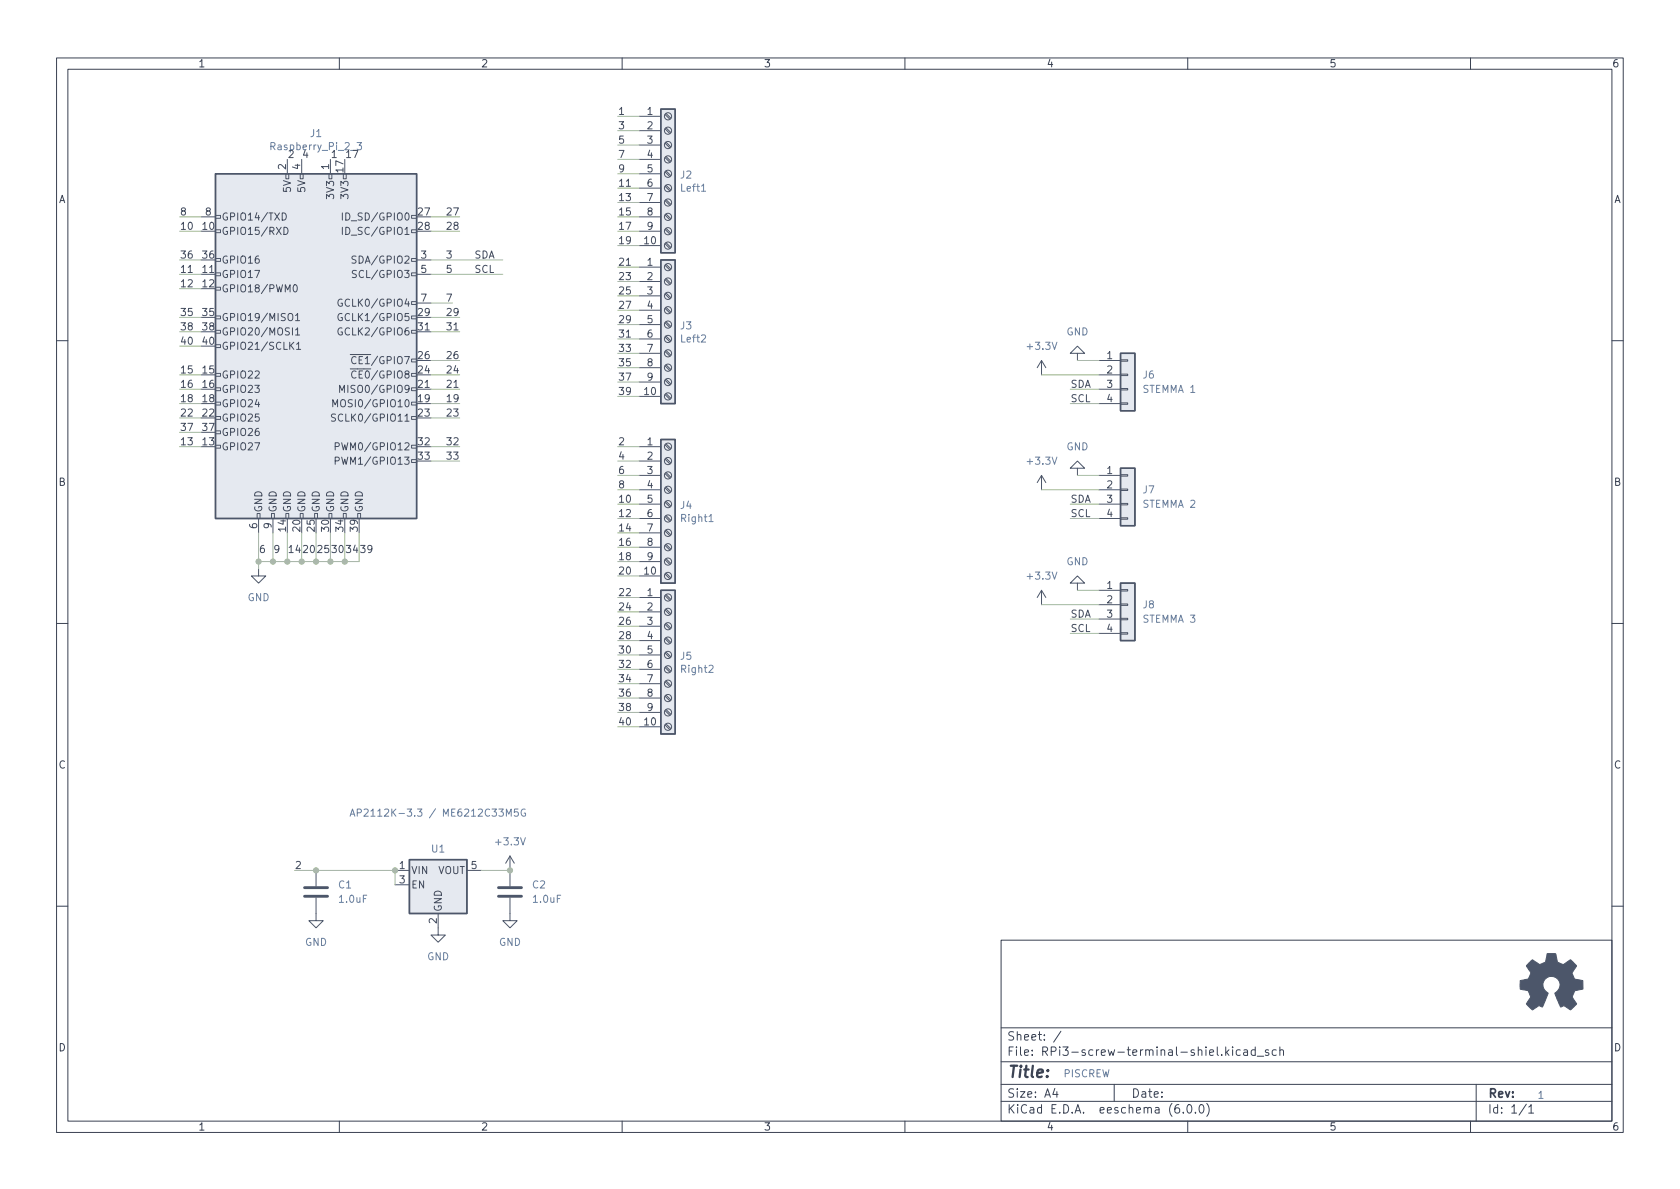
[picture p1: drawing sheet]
<svg xmlns="http://www.w3.org/2000/svg" width="297mm" height="210mm" viewBox="0 0 297 210" stroke-linecap="round" stroke-linejoin="round" font-family="sans-serif">
<g fill="none" stroke="#3b4252" stroke-width=".18">
<path d="M10 10.2h277v190.1h-277zM12 12.2h273v186.1h-273zM60 10.2v2M110 10.2v2M160 10.2v2M210 10.2v2M260 10.2v2M10 60.2h2M285 60.2h2M10 110.2h2M285 110.2h2M10 160.2h2"/>
<path d="M177 166.3h108v32h-108zM285 160.2h2M60 198.3v2M110 198.3v2M160 198.3v2M177 194.8h108M177 191.8h108M177 187.8h108M177 181.8h108M186.5 192.5l-.4 1h1M186.9 193v1M187.6 182.4l-1.3 1.9"/>
<path d="M197 191.8v3M208.4 195.3a.59 .59 0 0 0-.7 .7v.5l.2 .3h.4l.2-.1 .1-.5-.2-.2-.4-.1-.3 .3M209.2 196.7v.1M210 198.3v2M210.1 195.4l.1-.1a.81 .81 0 0 1 .6 .7 .81 .81 0 0 1-.3 .8h-.1a.81 .81 0 0 1-.6-.6 .81 .81 0 0 1 .3-.8zM211.4 196.7v.1M212.1 195.5l.3-.2a.81 .81 0 0 1 .5 .7 .81 .81 0 0 1-.3 .8h-.1a.81 .81 0 0 1-.4-1.3zM213.4 195.1a1.72 1.72 0 0 1 0 2.3M216.9 186.1l.4 .5M217.3 185.6l-.6 .6M217.9 185.1v.2M217.9 185.6v1"/>
<path d="M219.3 185.7l-.4-.1-.3 .3v.4l.1 .3h.6M219.9 185.7h.6l.1 .9M220.6 186l-.5 .1a.29 .29 0 0 0-.2 .2 .29 .29 0 0 0 .2 .3h.5M221.9 185.7l-.4-.1-.3 .3v.4l.2 .3h.5M221.9 185.1v1.5M222.3 186.8h1.1M224.3 185.7l-.4-.1-.2 .2 .1 .3 .5 .1v.4h-.6M225.6 185.7l-.4-.1-.3 .3v.4l.2 .3h.5M226.3 185.8l.2-.2 .4 .1v.9M226.3 185.1v1.5M260 198.3v2M261 191.8v6.5"/>
<path d="M269.9 195.3l-1.3 1.9M270.3 195.8l.4-.5v1.5M270.3 196.8h.9"/>
</g>
<g fill="none" stroke="#4c566a" stroke-width=".18">
<path d="M35.6 38.3h2.5M38.1 38.1h.9v.5h-.9zM50.5 30.7h.6v.9h-.6zM50.8 28.2v2.5M53.1 30.7h.5v.9h-.5zM53.3 28.2v2.5M58.2 30.7h.5v.9h-.5zM58.4 28.2v2.5M60.7 30.7h.5v.9h-.5zM72.8 38.1h.9v.5h-.9zM113 20.6h3.8M113 23.1h3.8"/>
<path d="M113 25.6h3.8M113 28.2h3.8M113 30.7h3.8M113 33.3h3.8M113 35.8h3.8M113 38.3h3.8M117.6 38l.8 .9M117.6 35.5l.8 .8M117.6 32.9l.8 .9M117.6 30.4l.8 .8M117.6 27.9l.8 .8M117.6 25.3l.8 .9"/>
<path d="M117.6 22.8l.8 .8M117.6 20.2l.8 .9M117.8 37.8l.8 .9M117.8 35.3l.8 .8M117.8 32.8l.8 .8M117.8 30.2l.8 .9M117.8 27.7l.8 .8M117.8 25.1l.8 .9M117.8 22.6l.8 .8M117.8 20.1l.8 .8M35.6 48.5h2.5M38.1 58.4h.9v.5h-.9z"/>
<path d="M38.1 55.9h.9v.5h-.9zM38.1 50.8h.9v.5h-.9zM38.1 48.3h.9v.5h-.9zM38.1 45.7h.9v.5h-.9zM38.1 40.6h.9v.5h-.9zM72.8 58.4h.9v.5h-.9zM72.8 55.9h.9v.5h-.9zM72.8 53.3h.9v.5h-.9zM72.8 48.3h.9v.5h-.9zM72.8 45.7h.9v.5h-.9zM72.8 40.6h.9v.5h-.9zM73.7 48.5h2.5"/>
<path d="M73.7 46h2.5M73.7 58.7h2.5M73.7 53.6h2.5M113 47.2h3.8M113 49.8h3.8M113 52.3h3.8M113 54.9h3.8M113 57.4h3.8M113 59.9h3.8M113 43.4h3.8M113 40.9h3.8M117.6 59.6l.8 .8"/>
<path d="M117.6 57.1l.8 .8M117.6 54.5l.8 .9M117.6 52l.8 .8M117.6 49.4l.8 .9M117.6 46.9l.8 .8M117.6 43.1l.8 .8M117.6 40.6l.8 .8M117.8 59.4l.8 .9M117.8 56.9l.8 .8M117.8 54.4l.8 .8M117.8 51.8l.8 .8M117.8 49.3l.8 .8"/>
<path d="M117.8 46.7l.8 .9M117.8 42.9l.8 .9M117.8 40.4l.8 .8M38.1 78.7h.9v.5h-.9zM38.1 76.2h.9v.5h-.9zM38.1 73.7h.9v.5h-.9zM38.1 71.1h.9v.5h-.9zM38.1 68.6h.9v.5h-.9zM38.1 66h.9v.5h-.9zM38.1 61h.9v.5h-.9zM72.8 78.7h.9v.5h-.9zM72.8 73.7h.9v.5h-.9z"/>
<path d="M72.8 71.1h.9v.5h-.9zM72.8 68.6h.9v.5h-.9zM73.7 68.8h2.5M113 70.1h3.8M113 62.5h3.8M113 65h3.8M113 67.6h3.8M113 79h3.8M117.6 69.8l.8 .8M117.6 67.2l.8 .9M117.6 64.7l.8 .8M117.6 62.1l.8 .9"/>
<path d="M117.6 78.7l.8 .8M117.8 69.6l.8 .8M117.8 67.1l.8 .8M117.8 64.5l.8 .8M117.8 62l.8 .8M117.8 78.5l.8 .8M184.1 63.7l-.7 1.3M184.1 63.7v2.6M184.1 63.7l.8 1.3M190.5 62.5h1.3l-1.3-1.3-1.3 1.3h1.3v1.2M194.3 63.7h3.8M194.3 66.3h3.8"/>
<path d="M194.3 68.8h3.8M194.3 71.4h3.8M198.1 71.2h1.3v.3h-1.3zM198.1 68.7h1.3v.3h-1.3zM198.1 66.2h1.3v.2h-1.3zM198.1 63.6h1.3v.3h-1.3zM45.5 90.8h.5v.9h-.5zM45.7 91.7v2.5M48 90.8h.5v.9h-.5zM48.3 91.7v2.5M50.5 90.8h.6v.9h-.6zM53.1 90.8h.5v.9h-.5z"/>
<path d="M55.6 90.8h.5v.9h-.5zM58.2 90.8h.5v.9h-.5zM60.7 90.8h.5v.9h-.5zM63.2 90.8h.6v.9h-.6zM72.8 81.3h.9v.5h-.9zM113 84.1h3.8M113 86.6h3.8M113 89.1h3.8M113 91.7h3.8M113 81.5h3.8M113 94.2h3.8M113 96.8h3.8"/>
<path d="M113 99.3h3.8M117.6 99l.8 .8M117.6 96.4l.8 .9M117.6 93.9l.8 .8M117.6 91.4l.8 .8M117.6 88.8l.8 .9M117.6 86.3l.8 .8M117.6 83.7l.8 .9M117.6 81.2l.8 .8M117.8 98.8l.8 .8M117.8 96.3l.8 .8M117.8 93.7l.8 .9"/>
<path d="M117.8 91.2l.8 .8M117.8 88.6l.8 .9M117.8 86.1l.8 .8M117.8 83.6l.8 .8M117.8 81l.8 .9M184.1 84.1v2.5M184.1 84.1l-.7 1.2M184.1 84.1l.8 1.2M190.5 82.8h1.3l-1.3-1.3-1.3 1.3h1.3v1.3M194.3 84.1h3.8M194.3 86.6h3.8M194.3 89.1h3.8"/>
<path d="M194.3 91.7h3.8M198.1 91.6h1.3v.2h-1.3zM198.1 89h1.3v.3h-1.3zM198.1 86.5h1.3v.2h-1.3zM198.1 83.9h1.3v.3h-1.3zM45.7 100.6v1.2h1.3l-1.3 1.3-1.3-1.3h1.3M113 101.8h3.8M113 105.7h3.8M113 108.2h3.8M113 110.7h3.8M113 113.3h3.8M113 115.8h3.8"/>
<path d="M113 118.4h3.8M117.6 101.5l.8 .9M117.6 118l.8 .9M117.6 115.5l.8 .8M117.6 112.9l.8 .9M117.6 110.4l.8 .8M117.6 107.9l.8 .8M117.6 105.3l.8 .9M117.8 101.3l.8 .9M117.8 117.9l.8 .8M117.8 115.3l.8 .8M117.8 112.8l.8 .8"/>
<path d="M117.8 110.2l.8 .9M117.8 107.7l.8 .8M117.8 105.2l.8 .8M184.1 104.4v2.5M184.1 104.4l-.7 1.3M184.1 104.4l.8 1.3M190.5 103.1h1.3l-1.3-1.3-1.3 1.3h1.3v1.3M194.3 104.4h3.8M194.3 106.9h3.8M194.3 109.5h3.8M194.3 112h3.8M198.1 111.9h1.3v.2h-1.3z"/>
<path d="M198.1 109.3h1.3v.3h-1.3zM198.1 106.8h1.3v.3h-1.3zM198.1 104.3h1.3v.2h-1.3zM113 128.5h3.8M113 120.9h3.8M113 123.4h3.8M113 126h3.8M117.6 128.2l.8 .8M117.6 125.6l.8 .9M117.6 123.1l.8 .8M117.6 120.6l.8 .8M117.8 128l.8 .8"/>
<path d="M117.8 125.5l.8 .8M117.8 122.9l.8 .9M117.8 120.4l.8 .8M55.9 158.7v4.1h1.2l-1.2 1.3-1.3-1.3h1.3M55.9 153.9v2.8M69.8 153.9h2.6M69.8 156.5h2.6M82.5 153.9h2.6M90.2 158.7v4.1h1.2l-1.2 1.3-1.3-1.3h1.3M90.2 151.4l-.8 1.2M90.2 151.4v5.3M90.2 151.4l.7 1.2"/>
<path d="M77.5 161.5v3.8h1.2l-1.2 1.3-1.3-1.3h1.3"/>
<circle cx="118.1" cy="33.3" r=".63"/>
<circle cx="118.1" cy="30.7" r=".63"/>
<circle cx="118.1" cy="23.1" r=".63"/>
<circle cx="118.1" cy="20.6" r=".63"/>
<circle cx="118.1" cy="38.3" r=".63"/>
<circle cx="118.1" cy="28.2" r=".63"/>
<circle cx="118.1" cy="35.8" r=".63"/>
<circle cx="118.1" cy="25.6" r=".63"/>
<circle cx="118.1" cy="57.4" r=".63"/>
<circle cx="118.1" cy="54.9" r=".63"/>
<circle cx="118.1" cy="59.9" r=".63"/>
<circle cx="118.1" cy="52.3" r=".63"/>
<circle cx="118.1" cy="47.2" r=".63"/>
<circle cx="118.1" cy="43.4" r=".63"/>
<circle cx="118.1" cy="49.8" r=".63"/>
<circle cx="118.1" cy="40.9" r=".63"/>
<circle cx="118.1" cy="65" r=".63"/>
<circle cx="118.1" cy="79" r=".63"/>
<circle cx="118.1" cy="62.5" r=".63"/>
<circle cx="118.1" cy="67.6" r=".63"/>
<circle cx="118.1" cy="70.1" r=".63"/>
<circle cx="118.1" cy="96.8" r=".63"/>
<circle cx="118.1" cy="86.6" r=".63"/>
<circle cx="118.1" cy="94.2" r=".63"/>
<circle cx="118.1" cy="81.5" r=".63"/>
<circle cx="118.1" cy="91.7" r=".63"/>
<circle cx="118.1" cy="84.1" r=".63"/>
<circle cx="118.1" cy="99.3" r=".63"/>
<circle cx="118.1" cy="89.1" r=".63"/>
<circle cx="118.1" cy="115.8" r=".63"/>
<circle cx="118.1" cy="110.7" r=".63"/>
<circle cx="118.1" cy="108.2" r=".63"/>
<circle cx="118.1" cy="118.4" r=".63"/>
<circle cx="118.1" cy="113.3" r=".63"/>
<circle cx="118.1" cy="101.8" r=".63"/>
<circle cx="118.1" cy="105.7" r=".63"/>
<circle cx="118.1" cy="120.9" r=".63"/>
<circle cx="118.1" cy="126" r=".63"/>
<circle cx="118.1" cy="123.4" r=".63"/>
<circle cx="118.1" cy="128.5" r=".63"/>
</g>
<g fill="#e5e9f0" stroke="#e5e9f0" stroke-width=".18">
<path d="M116.8 46h2.6v25.4h-2.6z"/>
<path d="M198.1 103.1h2.6v10.2h-2.6z"/>
<path d="M116.8 19.3h2.6v25.4h-2.6z"/>
<path d="M198.1 82.8h2.6v10.2h-2.6z"/>
<path d="M116.8 77.7h2.6v25.4h-2.6z"/>
<path d="M198.1 62.5h2.6v10.1h-2.6z"/>
<path d="M38.1 30.7h35.6v61h-35.6z"/>
<path d="M72.4 152h10.1v9.5h-10.1z"/>
<path d="M116.8 104.4h2.6v25.4h-2.6z"/>
</g>
<path d="M116.8 19.3h2.6v25.4h-2.6zM38.1 30.7h35.6v61h-35.6zM116.8 46h2.6v25.4h-2.6zM116.8 77.7h2.6v25.4h-2.6zM198.1 62.5h2.6v10.1h-2.6zM198.1 82.8h2.6v10.2h-2.6zM116.8 104.4h2.6v25.4h-2.6zM198.1 103.1h2.6v10.2h-2.6zM72.4 152h10.1v9.5h-10.1z" fill="none" stroke="#4c566a" stroke-width=".25"/>
<path d="M63.1 25.2h.8l-.4 .5 .4 .1v.6l-.2 .1-.6-.1M124 33.8h.8M125.4 92.2h.7M61.9 144.3l.4-1.2 .4 1.2M62 144h.6M63.2 143.7h.6l.1-.2-.1-.3-.6-.1v1.2M91.6 143.1h-.6l-.1 .6 .2-.2 .4 .1 .2 .2-.1 .4-.2 .1-.5-.1M92.9 143.1a.59 .59 0 0 0-.8 .6 .59 .59 0 0 0 .8 .6v-.5h-.2" fill="none" stroke="#5e81ac" stroke-width=".18"/>
<path d="M270.4 170.2l.6-.5 .8 .6a.62 .62 0 0 0 1 0l.2-.1a1.62 1.62 0 0 0 .5-1.3l.1-.3 1.5 .1 .1 .7a.74 .74 0 0 0 .7 1l.5 .2 1.3-.9 1 1.1-.4 .6a.75 .75 0 0 0-.1 1.2l.2 .5 1.5 .3v1.5l-1.4 .3-.1 .1a1.23 1.23 0 0 0-.3 1.2l.7 1-.1 .2-1 .9-.8-.6a.54 .54 0 0 0-.9 .1l-1.1-2.4a2.33 2.33 0 0 0 .9-1.9 1.54 1.54 0 0 0-2.5-.7 1.54 1.54 0 0 0 .4 2.5l-1 2.5a.69 .69 0 0 0-1.1 .1l-.7 .4-1-1.1 .8-1.2-.3-.5a.71 .71 0 0 0-.9-.7l-.7-.2v-1.5l.4-.1a1.11 1.11 0 0 0 1.3-.7 .72 .72 0 0 0-.2-1.2l-.4-.6z" fill="#4c566a" stroke="#4c566a" stroke-width=".18"/>
<g fill="none" stroke="#434c5e" stroke-width=".18">
<path d="M49.9 37.7a.64 .64 0 0 1 .7 .6 .64 .64 0 0 1-.7 .6zM60.5 37.7v1.2M110.7 32.9h.8M33.3 48.2h.7M50.2 40.2a.64 .64 0 0 1 .7 .6 .64 .64 0 0 1-.7 .7zM52 50.4h.1a.68 .68 0 0 1 .5 .6 .68 .68 0 0 1-.5 .6 .84 .84 0 0 1-.1-1.2zM52.3 55.8l.3-.4v1.3M52.3 58.3l.3-.3v1.2M52.3 56.7h.7M52.3 59.2h.7M60.5 55.5a.59 .59 0 0 0-.8 .6 .59 .59 0 0 0 .8 .5v-.4h-.2M60.5 58a.59 .59 0 0 0-.8 .6 .59 .59 0 0 0 .8 .6v-.5h-.2"/>
<path d="M60.5 53a.59 .59 0 0 0-.8 .5 .59 .59 0 0 0 .8 .6v-.5h-.2M60.5 40.2v1.3M63 45.3h-.5l-.3 .2 .1 .3 .6 .3v.3l-.2 .1h-.5M63 47.9l-.5-.1-.2 .1v.4l.6 .2 .1 .3-.2 .3-.5-.1M80.3 58.3h.7M110.7 59.6h.8M110.7 46.9h.8M51.4 61.1l.6 .7M52 60.5l-.8 .7M52.4 60.9l.4-.4v1.3M52.4 61.8h.8M58.8 71.9v-1.2l.5 .9 .4-.9v1.2"/>
<path d="M59.3 79l.6-.1 .1-.2-.1-.3-.6-.1v1.3M59.3 73.3l-.5-.1-.1 .1v.4l.5 .2 .1 .3-.2 .3-.5-.1M60 69.4v-1.3l.5 .9 .4-.9v1.3M80.3 68.5h.7M59.3 81.5l.6-.1 .1-.1-.1-.3-.6-.2v1.3"/>
</g>
<path d="M53.8 158.5h4.1M53.8 157h4.1M88.1 158.5h4.1M88.1 157h4.1" fill="none" stroke="#4c566a" stroke-width=".51"/>
<g fill="none" stroke="#a3be8c" stroke-width=".18">
<path d="M31.7 38.3h3.9M76.2 38.3h5.1M109.2 38.3h3.8M109.2 35.8h3.8M109.2 33.3h3.8M109.2 20.6h3.8M109.2 25.6h3.8M109.2 30.7h3.8M109.2 23.1h3.8M109.2 28.2h3.8M31.7 40.9h3.9M31.7 46h3.9"/>
<path d="M31.7 58.7h3.9M31.7 51h3.9M31.7 56.1h3.9M31.7 48.5h3.9M76.2 40.9h5.1M76.2 46h12.7M76.2 58.7h5.1M76.2 56.1h5.1M76.2 48.5h12.7M76.2 53.6h3.8M109.2 40.9h3.8M109.2 47.2h3.8"/>
<path d="M109.2 59.9h3.8M109.2 54.9h3.8M109.2 52.3h3.8M109.2 43.4h3.8M109.2 49.8h3.8M109.2 57.4h3.8M31.7 71.4h3.9M31.7 76.4h3.9M31.7 73.9h3.9M31.7 79h3.9M31.7 68.8h3.9M31.7 66.3h3.9"/>
<path d="M31.7 61.2h3.9M76.2 63.7h5.1M76.2 71.4h5.1M76.2 73.9h5.1M76.2 79h5.1M76.2 68.8h5.1M76.2 66.3h5.1M109.2 79h3.8M109.2 62.5h3.8M109.2 67.6h3.8M109.2 70.1h3.8M109.2 65h3.8"/>
<path d="M184.1 66.3h10.2M189.2 71.4h5.1M189.2 68.8h5.1M190.5 63.7h3.8M45.7 94.2v6.4M48.3 94.2v5.1M50.8 94.2v5.1M53.3 94.2v5.1M55.9 94.2v5.1M58.4 94.2v5.1M61 94.2v5.1M63.5 94.2v5.1h-17.8"/>
<path d="M76.2 81.5h5.1M109.2 99.3h3.8M109.2 81.5h3.8M109.2 89.1h3.8M109.2 84.1h3.8M109.2 86.6h3.8M109.2 91.7h3.8M109.2 94.2h3.8M109.2 96.8h3.8M184.1 86.6h10.2M189.2 89.1h5.1M189.2 91.7h5.1"/>
<path d="M190.5 84.1h3.8M109.2 101.8h3.8M109.2 105.7h3.8M109.2 108.2h3.8M109.2 113.3h3.8M109.2 110.7h3.8M109.2 115.8h3.8M109.2 118.4h3.8M184.1 106.9h10.2M189.2 112h5.1M189.2 109.5h5.1M190.5 104.4h3.8"/>
<path d="M109.2 123.4h3.8M109.2 120.9h3.8M109.2 126h3.8M109.2 128.5h3.8M52.1 153.9h17.7v2.6M85.1 153.9h5.1"/>
</g>
<g fill="#a3be8c" stroke="#a3be8c" stroke-width=".18">
<circle cx="55.9" cy="99.3" r=".46"/>
<circle cx="61" cy="99.3" r=".46"/>
<circle cx="50.8" cy="99.3" r=".46"/>
<circle cx="53.3" cy="99.3" r=".46"/>
<circle cx="45.7" cy="99.3" r=".46"/>
<circle cx="48.3" cy="99.3" r=".46"/>
<circle cx="58.4" cy="99.3" r=".46"/>
<circle cx="55.9" cy="153.9" r=".46"/>
<circle cx="69.8" cy="153.9" r=".46"/>
<circle cx="90.2" cy="153.9" r=".46"/>
</g>
<text font-size="2.8" fill="#3b4252" x="178" y="190.6">Title:</text>
<g font-size="2.1" fill="#3b4252">
<text x="178" y="184">Sheet: /</text>
<text x="178" y="186.7">File: RPi3-screw-terminal-shiel.kicad_sch</text>
<text x="178" y="196.9">KiCad E.D.A. eeschema (6.0.0)</text>
<text x="178" y="194.1">Size: A4</text>
<text x="200" y="194.1">Date:</text>
<text x="263" y="194.1">Rev:</text>
<text x="263" y="196.9">Id: 1/1</text>
</g>
<g font-size="1.8" fill="#3b4252">
<text x="35" y="11.9">1</text>
<text x="85" y="11.9">2</text>
<text x="135" y="11.9">3</text>
<text x="185" y="11.9">4</text>
<text x="235" y="11.9">5</text>
<text x="285" y="11.9">6</text>
<text x="10.3" y="35.9">A</text>
<text x="285.3" y="35.9">A</text>
<text x="10.3" y="85.9">B</text>
<text x="285.3" y="85.9">B</text>
<text x="10.3" y="135.9">C</text>
<text x="285.3" y="135.9">C</text>
<text x="10.3" y="185.9">D</text>
<text x="285.3" y="185.9">D</text>
<text x="35" y="199.9">1</text>
<text x="85" y="199.9">2</text>
<text x="135" y="199.9">3</text>
<text x="185" y="199.9">4</text>
<text x="235" y="199.9">5</text>
<text x="285" y="199.9">6</text>
</g>
<g font-size="1.8" fill="#434c5e">
<text x="109.2" y="22.8">3</text>
<text x="109.2" y="20.3">1</text>
<text x="114.4" y="20.3">1</text>
<text x="114.4" y="22.9">2</text>
<text x="50.5" y="30" transform="rotate(-90 50.5 30)">2</text>
<text x="50.8" y="27.9">2</text>
<text x="53.1" y="30" transform="rotate(-90 53.1 30)">4</text>
<text x="53.3" y="27.9">4</text>
<text x="58.2" y="30" transform="rotate(-90 58.2 30)">1</text>
<text x="58.4" y="27.9">1</text>
<text x="61" y="27.9">17</text>
<text x="109.2" y="25.4">5</text>
<text x="109.2" y="27.9">7</text>
<text x="114.4" y="25.4">3</text>
<text x="114.4" y="27.9">4</text>
<text x="51.4" y="33.9" transform="rotate(-90 51.4 33.9)">5V</text>
<text x="54" y="33.9" transform="rotate(-90 54 33.9)">5V</text>
<text x="59.1" y="34.9" transform="rotate(-90 59.1 34.9)">3V3</text>
<text x="60.7" y="30.4" transform="rotate(-90 60.7 30.4)">17</text>
<text x="61.6" y="34.9" transform="rotate(-90 61.6 34.9)">3V3</text>
<text x="109.2" y="35.5">13</text>
<text x="109.2" y="33">11</text>
<text x="109.2" y="30.5">9</text>
<text x="114.4" y="30.5">5</text>
<text x="114.4" y="33">6</text>
<text x="114.4" y="35.6">7</text>
<text x="31.7" y="40.6">10</text>
<text x="31.7" y="38.1">8</text>
<text x="35.8" y="40.6">10</text>
<text x="36.3" y="38.1">8</text>
<text x="39.1" y="41.5">GPIO15/RXD</text>
<text x="39.1" y="39">GPIO14/TXD</text>
<text x="61.5" y="39">ID_SD/GPIO0</text>
<text x="61.5" y="41.5">ID_SC/GPIO1</text>
<text x="73.9" y="38.1">27</text>
<text x="73.9" y="40.6">28</text>
<text x="78.7" y="38.1">27</text>
<text x="78.7" y="40.6">28</text>
<text x="109.2" y="40.6">17</text>
<text x="109.2" y="38.1">15</text>
<text x="114.4" y="38.1">8</text>
<text x="114.4" y="40.6">9</text>
<text x="31.7" y="45.7">36</text>
<text x="35.8" y="45.7">36</text>
<text x="39.1" y="46.6">GPIO16</text>
<text x="63" y="46.6">SDA/GPIO2</text>
<text x="74.4" y="45.7">3</text>
<text x="78.7" y="45.7">3</text>
<text x="83.8" y="45.7">SDA</text>
<text x="109.2" y="47">21</text>
<text x="109.2" y="43.2">19</text>
<text x="114" y="43.2">10</text>
<text x="114.4" y="47">1</text>
<text x="31.7" y="50.8">12</text>
<text x="31.7" y="48.2">11</text>
<text x="35.8" y="48.3">11</text>
<text x="35.8" y="50.8">12</text>
<text x="39.1" y="49.1">GPIO17</text>
<text x="39.1" y="51.7">GPIO18/PWM0</text>
<text x="63.2" y="49.1">SCL/GPIO3</text>
<text x="74.4" y="48.3">5</text>
<text x="74.4" y="53.3">7</text>
<text x="78.7" y="53.3">7</text>
<text x="78.7" y="48.2">5</text>
<text x="83.8" y="48.2">SCL</text>
<text x="109.2" y="49.5">23</text>
<text x="109.2" y="52.1">25</text>
<text x="114.4" y="49.5">2</text>
<text x="114.4" y="52.1">3</text>
<text x="31.7" y="58.4">38</text>
<text x="31.7" y="55.9">35</text>
<text x="35.8" y="55.9">35</text>
<text x="35.8" y="58.4">38</text>
<text x="39.1" y="56.8">GPIO19/MISO1</text>
<text x="39.1" y="59.3">GPIO20/MOSI1</text>
<text x="60.8" y="56.8">GCLK1/GPIO5</text>
<text x="60.8" y="59.3">GCLK2/GPIO6</text>
<text x="60.8" y="54.2">GCLK0/GPIO4</text>
<text x="73.9" y="55.9">29</text>
<text x="73.9" y="58.4">31</text>
<text x="78.7" y="55.9">29</text>
<text x="78.7" y="58.4">31</text>
<text x="109.2" y="59.7">31</text>
<text x="109.2" y="57.1">29</text>
<text x="109.2" y="54.6">27</text>
<text x="114.4" y="54.6">4</text>
<text x="114.4" y="57.1">5</text>
<text x="114.4" y="59.7">6</text>
<text x="31.7" y="60.9">40</text>
<text x="35.8" y="61">40</text>
<text x="39.1" y="61.8">GPIO21/SCLK1</text>
<text x="61.9" y="64.4">~{CE1}/GPIO7</text>
<text x="73.9" y="63.5">26</text>
<text x="78.7" y="63.5">26</text>
<text x="109.2" y="64.8">35</text>
<text x="109.2" y="62.2">33</text>
<text x="114.4" y="62.2">7</text>
<text x="114.4" y="64.8">8</text>
<text x="195.7" y="63.5">1</text>
<text x="31.7" y="66">15</text>
<text x="31.7" y="68.6">16</text>
<text x="31.7" y="71.1">18</text>
<text x="35.8" y="66">15</text>
<text x="35.8" y="68.6">16</text>
<text x="35.8" y="71.1">18</text>
<text x="39.1" y="66.9">GPIO22</text>
<text x="39.1" y="69.5">GPIO23</text>
<text x="61.2" y="69.5">MISO0/GPIO9</text>
<text x="61.9" y="66.9">~{CE0}/GPIO8</text>
<text x="73.9" y="71.1">19</text>
<text x="73.9" y="68.6">21</text>
<text x="73.9" y="66">24</text>
<text x="78.7" y="71.1">19</text>
<text x="78.7" y="66">24</text>
<text x="78.7" y="68.6">21</text>
<text x="109.2" y="69.8">39</text>
<text x="109.2" y="67.3">37</text>
<text x="114" y="69.8">10</text>
<text x="114.4" y="67.3">9</text>
<text x="189.2" y="68.6">SDA</text>
<text x="189.2" y="71.1">SCL</text>
<text x="195.7" y="66">2</text>
<text x="195.7" y="68.6">3</text>
<text x="195.7" y="71.1">4</text>
<text x="31.7" y="76.2">37</text>
<text x="31.7" y="73.6">22</text>
<text x="35.8" y="73.7">22</text>
<text x="35.8" y="76.2">37</text>
<text x="39.1" y="72">GPIO24</text>
<text x="39.1" y="74.5">GPIO25</text>
<text x="39.1" y="77.1">GPIO26</text>
<text x="60" y="74.5">SCLK0/GPIO11</text>
<text x="60.3" y="72">MOSI0/GPIO10</text>
<text x="73.9" y="73.7">23</text>
<text x="78.7" y="73.6">23</text>
<text x="31.7" y="78.7">13</text>
<text x="35.8" y="78.7">13</text>
<text x="39.1" y="79.6">GPIO27</text>
<text x="60.5" y="79.6">PWM0/GPIO12</text>
<text x="60.5" y="82.2">PWM1/GPIO13</text>
<text x="73.9" y="78.7">32</text>
<text x="73.9" y="81.3">33</text>
<text x="78.7" y="81.3">33</text>
<text x="78.7" y="78.7">32</text>
<text x="109.2" y="81.3">4</text>
<text x="109.2" y="78.7">2</text>
<text x="109.2" y="83.8">6</text>
<text x="114.4" y="78.7">1</text>
<text x="114.4" y="81.3">2</text>
<text x="114.4" y="83.8">3</text>
<text x="195.7" y="83.8">1</text>
<text x="109.2" y="86.3">8</text>
<text x="109.2" y="88.9">10</text>
<text x="114.4" y="86.4">4</text>
<text x="114.4" y="88.9">5</text>
<text x="189.2" y="88.9">SDA</text>
<text x="195.7" y="86.4">2</text>
<text x="195.7" y="88.9">3</text>
<text x="45.5" y="93.5" transform="rotate(-90 45.5 93.5)">6</text>
<text x="46.4" y="90.7" transform="rotate(-90 46.4 90.7)">GND</text>
<text x="48" y="93.5" transform="rotate(-90 48 93.5)">9</text>
<text x="48.9" y="90.7" transform="rotate(-90 48.9 90.7)">GND</text>
<text x="50.5" y="93.9" transform="rotate(-90 50.5 93.9)">14</text>
<text x="51.4" y="90.7" transform="rotate(-90 51.4 90.7)">GND</text>
<text x="53.1" y="93.9" transform="rotate(-90 53.1 93.9)">20</text>
<text x="54" y="90.7" transform="rotate(-90 54 90.7)">GND</text>
<text x="55.6" y="93.9" transform="rotate(-90 55.6 93.9)">25</text>
<text x="56.5" y="90.7" transform="rotate(-90 56.5 90.7)">GND</text>
<text x="58.2" y="93.9" transform="rotate(-90 58.2 93.9)">30</text>
<text x="59.1" y="90.7" transform="rotate(-90 59.1 90.7)">GND</text>
<text x="60.7" y="93.9" transform="rotate(-90 60.7 93.9)">34</text>
<text x="61.6" y="90.7" transform="rotate(-90 61.6 90.7)">GND</text>
<text x="63.2" y="93.9" transform="rotate(-90 63.2 93.9)">39</text>
<text x="64.1" y="90.7" transform="rotate(-90 64.1 90.7)">GND</text>
<text x="109.2" y="91.4">12</text>
<text x="109.2" y="94">14</text>
<text x="114.4" y="91.4">6</text>
<text x="114.4" y="94">7</text>
<text x="189.2" y="91.4">SCL</text>
<text x="195.7" y="91.4">4</text>
<text x="45.7" y="97.8">6</text>
<text x="48.3" y="97.8">9</text>
<text x="50.8" y="97.8">14</text>
<text x="53.3" y="97.8">20</text>
<text x="55.9" y="97.8">25</text>
<text x="58.4" y="97.8">30</text>
<text x="61" y="97.8">34</text>
<text x="63.5" y="97.8">39</text>
<text x="109.2" y="101.6">20</text>
<text x="109.2" y="99">18</text>
<text x="109.2" y="96.5">16</text>
<text x="114" y="101.6">10</text>
<text x="114.4" y="96.5">8</text>
<text x="114.4" y="99.1">9</text>
<text x="109.2" y="107.9">24</text>
<text x="109.2" y="105.4">22</text>
<text x="114.4" y="105.4">1</text>
<text x="114.4" y="107.9">2</text>
<text x="195.7" y="104.1">1</text>
<text x="195.7" y="106.7">2</text>
<text x="109.2" y="113">28</text>
<text x="109.2" y="110.5">26</text>
<text x="114.4" y="110.5">3</text>
<text x="114.4" y="113">4</text>
<text x="189.2" y="109.2">SDA</text>
<text x="189.2" y="111.7">SCL</text>
<text x="195.7" y="109.2">3</text>
<text x="195.7" y="111.8">4</text>
<text x="109.2" y="115.6">30</text>
<text x="109.2" y="118.1">32</text>
<text x="114.4" y="115.6">5</text>
<text x="114.4" y="118.1">6</text>
<text x="109.2" y="120.6">34</text>
<text x="109.2" y="123.2">36</text>
<text x="109.2" y="125.7">38</text>
<text x="114.4" y="120.6">7</text>
<text x="114.4" y="123.2">8</text>
<text x="114.4" y="125.7">9</text>
<text x="109.2" y="128.3">40</text>
<text x="114" y="128.3">10</text>
<text x="52.1" y="153.7">2</text>
<text x="70.6" y="153.7">1</text>
<text x="72.6" y="154.6">VIN</text>
<text x="77.4" y="154.6">VOUT</text>
<text x="83.3" y="153.7">5</text>
<text x="70.6" y="156.2">3</text>
<text x="72.6" y="157.1">EN</text>
<text x="78.1" y="161.3" transform="rotate(-90 78.1 161.3)">GND</text>
<text x="77.2" y="163.3" transform="rotate(-90 77.2 163.3)">2</text>
</g>
<g font-size="1.8" fill="#5e81ac">
<text x="48.2" y="26.5">Raspberry_Pi_2_3</text>
<text x="54.9" y="24.2">J1</text>
<text x="120.3" y="31.6">J2</text>
<text x="120.5" y="33.9">Left1</text>
<text x="120.3" y="58.2">J3</text>
<text x="188.5" y="59.3">GND</text>
<text x="120.5" y="60.5">Left2</text>
<text x="181.8" y="61.8">+3.3V</text>
<text x="202.1" y="66.9">J6</text>
<text x="202.2" y="69.5">STEMMA 1</text>
<text x="181.8" y="82.2">+3.3V</text>
<text x="188.5" y="79.6">GND</text>
<text x="120.3" y="90">J4</text>
<text x="202.1" y="87.2">J7</text>
<text x="202.2" y="89.8">STEMMA 2</text>
<text x="120.5" y="92.3">Right1</text>
<text x="188.5" y="99.9">GND</text>
<text x="43.8" y="106.3">GND</text>
<text x="181.8" y="102.5">+3.3V</text>
<text x="202.1" y="107.6">J8</text>
<text x="202.2" y="110.1">STEMMA 3</text>
<text x="120.3" y="116.7">J5</text>
<text x="120.5" y="119">Right2</text>
<text x="64.5" y="144.4">AP2112K-3.3 / ME6212C33M5G</text>
<text x="87.8" y="149.5">+3.3V</text>
<text x="76.3" y="150.7">U1</text>
<text x="59.9" y="157.1">C1</text>
<text x="60.1" y="159.6">1.0uF</text>
<text x="94.2" y="157.1">C2</text>
<text x="94.4" y="159.6">1.0uF</text>
<text x="53.9" y="167.3">GND</text>
<text x="88.2" y="167.3">GND</text>
<text x="75.5" y="169.8">GND</text>
<text x="188" y="190.5">PISCREW</text>
<text x="271.8" y="194.3">1</text>
</g>
</svg>
